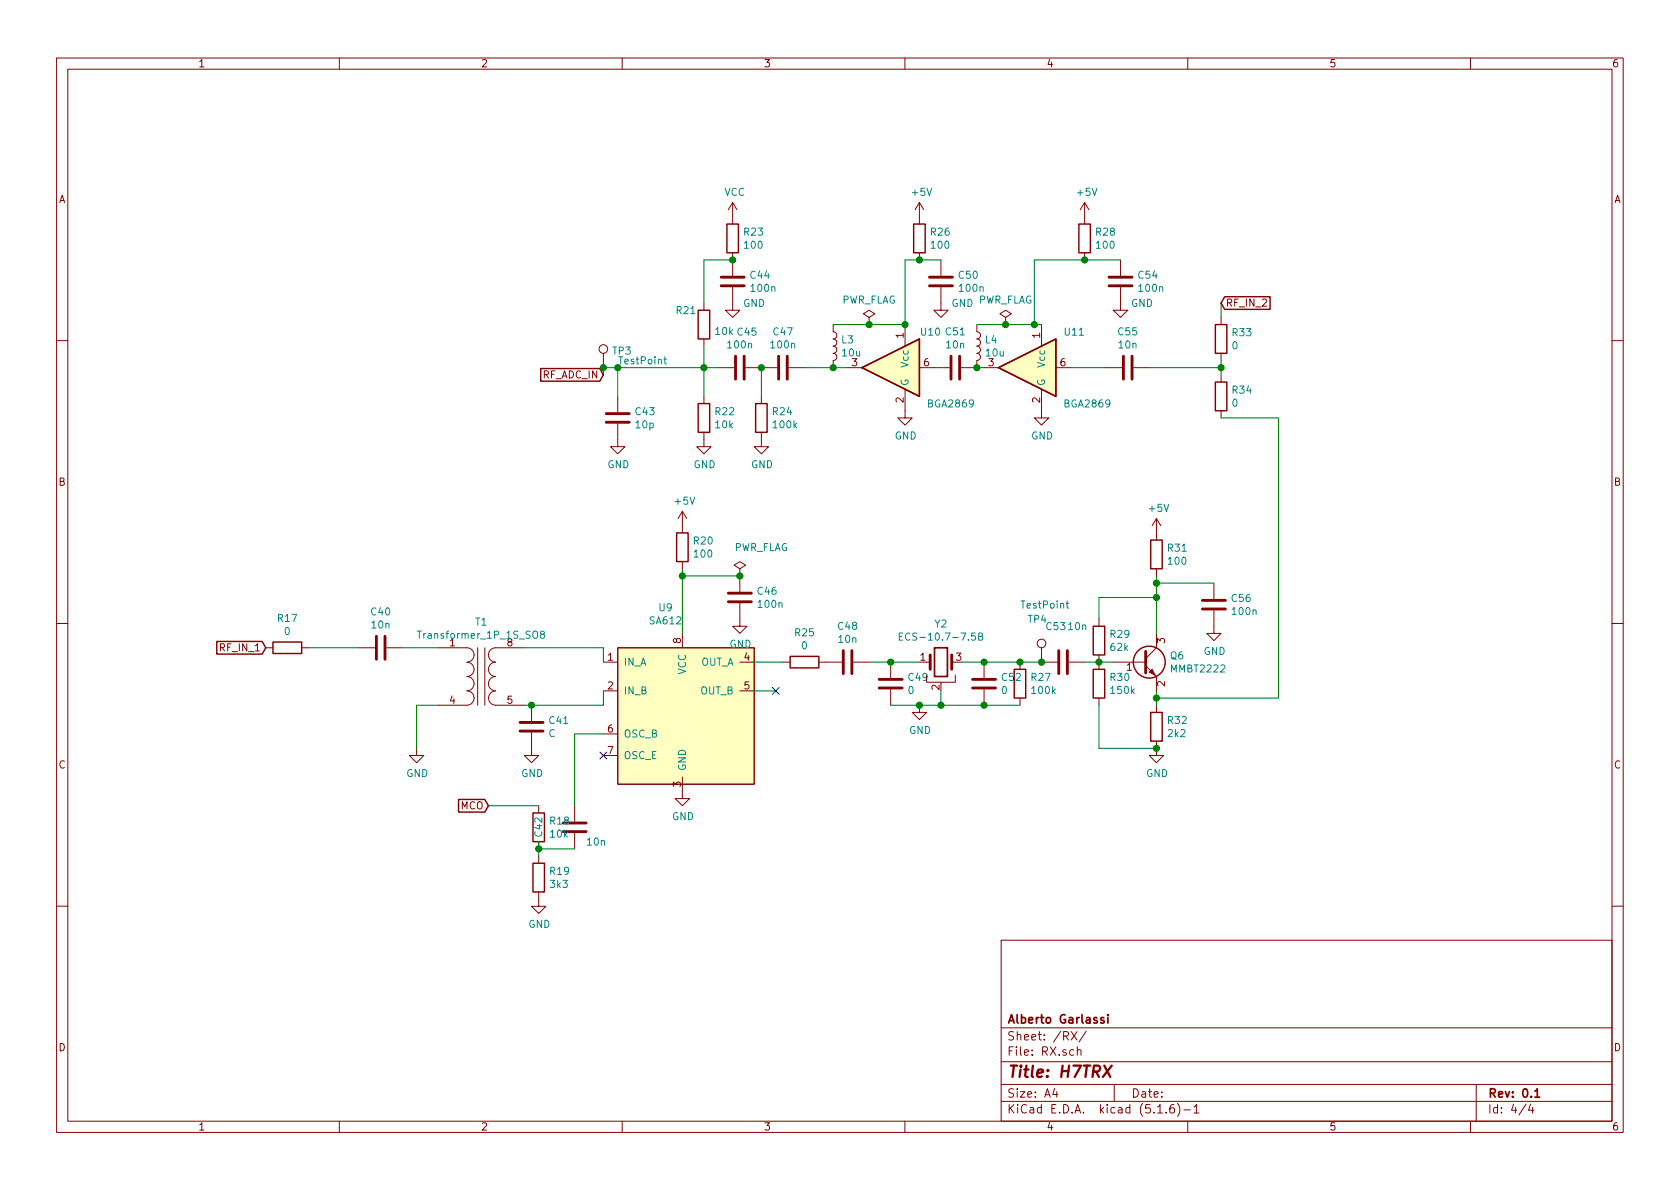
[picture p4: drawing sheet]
<svg xmlns="http://www.w3.org/2000/svg" width="297mm" height="210mm" viewBox="0 0 297 210" stroke-linecap="round" stroke-linejoin="round" font-family="sans-serif">
<g fill="none" stroke="#840000" stroke-width=".18">
<path d="M10 10.3h277v189.9h-277zM12 12.2h273v186.1h-273zM60 10.3v1.9M110 10.3v1.9M160 10.3v1.9M210 10.3v1.9M260 10.3v1.9M129.5 35.8v3.8M129.5 35.8l-.7 1.3M129.5 35.8l.8 1.3M162.6 35.8l-.8 1.3M162.6 35.8v3.8"/>
<path d="M162.6 35.8l.7 1.3M191.8 35.8l-.8 1.3M191.8 35.8v3.8M191.8 35.8l.7 1.3M124.5 53.6v1.3M124.5 59.9v1.3M129.5 50.8v4.1h1.3l-1.3 1.2-1.2-1.2h1.2M129.5 44.7v4.1M147.3 57.4v1.3a.63 .63 0 0 1 .7 .6 .63 .63 0 0 1-.7 .6 .63 .63 0 0 1 .7 .7 .63 .63 0 0 1-.7 .6 .63 .63 0 0 1 .7 .6 .63 .63 0 0 1-.7 .7 .63 .63 0 0 1 .7 .6 .63 .63 0 0 1-.7 .6v1.3M153.7 56.1l1-.6-1-.6-1 .6 1 .6v1.3M153.7 57.4h.1M160 57.4v3.8"/>
<path d="M162.6 44.7v1.3M166.4 50.8v4.1h1.2l-1.2 1.2-1.3-1.2h1.3M166.4 46v2.8M172.7 57.4v1.3a.63 .63 0 0 1 .7 .6 .63 .63 0 0 1-.7 .6 .63 .63 0 0 1 .7 .7 .63 .63 0 0 1-.7 .6 .63 .63 0 0 1 .7 .6 .63 .63 0 0 1-.7 .7 .63 .63 0 0 1 .7 .6 .63 .63 0 0 1-.7 .6v1.3h-2.8M177.8 56.1l1-.6-1-.6-1 .6 1 .6v1.3M177.8 57.4h.1M184.1 57.4v3.8M191.8 44.7v1.3M198.1 50.8v4.1h1.3l-1.3 1.2-1.3-1.2h1.3M198.1 46v2.8M215.9 56.1v1.3M10 60.2h2"/>
<path d="M106.7 62.5v2.5M109.2 74.9v4.1h1.3l-1.3 1.3-1.3-1.3h1.3M109.2 70.1v2.8M124.5 76.4v2.6h1.2l-1.2 1.3-1.3-1.3h1.3M124.5 70.1v1.3M127 65h2.8M131.8 65h5.6M134.6 76.4v2.6h1.3l-1.3 1.3-1.3-1.3h1.3M134.6 70.1v1.3M139.4 65h2.8M149.9 65h2.5M160 68.8v5.1h1.3l-1.3 1.3-1.3-1.3h1.3"/>
<path d="M162.6 65h5.3M174 65h2.5M184.1 68.8v5.1h1.3l-1.3 1.3-1.2-1.3h1.2M186.7 65h2.5M195.6 65h2.8M200.4 65h2.8M215.9 62.5v1.2M215.9 66.3v1.3M215.9 72.6v1.3M285 60.2h2M120.6 90.4v3.8M120.6 99.3v1.3"/>
<path d="M120.6 90.4l-.7 1.3M120.6 90.4l.8 1.3M204.5 91.7l-.8 1.3M204.5 91.7v3.8M204.5 91.7l.7 1.3M10 110.3h2M47 114.5h1.3M53.3 114.5h1.3M63.5 114.5h2.8M68.3 114.5h2.8M77.5 114.5h5a1.27 1.27 0 0 1 1.3 1.3 1.27 1.27 0 0 1-1.3 1.3 1.27 1.27 0 0 1 1.3 1.3 1.27 1.27 0 0 1-1.3 1.2 1.27 1.27 0 0 1 1.3 1.3 1.27 1.27 0 0 1-1.3 1.3 1.27 1.27 0 0 1 1.3 1.2 1.27 1.27 0 0 1-1.3 1.3h-5M84.5 114.5v10.2"/>
<path d="M85.7 114.5v10.2M92.7 114.5h-5.1a1.27 1.27 0 0 0-1.2 1.3 1.27 1.27 0 0 0 1.2 1.3 1.27 1.27 0 0 0-1.2 1.3 1.27 1.27 0 0 0 1.2 1.2 1.27 1.27 0 0 0-1.2 1.3 1.27 1.27 0 0 0 1.2 1.3 1.27 1.27 0 0 0-1.2 1.2 1.27 1.27 0 0 0 1.2 1.3h5.1M106.7 117.1h2.5M109.2 114.5h24.1v24.2h-24.1zM120.6 112v2.5M130.8 106.7v4h1.3l-1.3 1.3-1.3-1.3h1.3M130.8 100.6l1-.7-1-.6-1 .6 1 .7v1.2M130.8 101.8h.1M130.8 117.1h2.5M130.8 101.8v2.8M138.4 117.1h1.3M144.8 117.1h4"/>
<path d="M150.9 117.1h2.8M157.5 117.1v2.8M163.8 119.4v1.2h5.1v-1.2M163.8 117.1h.7M168.3 117.1h.6M174 117.1v2.8M180.3 117.1v1.3M184.1 114.5v2.6h2.8M189 117.1h2.8M194.3 109.5v1.2M194.3 115.8v2.6M196.8 117.1h5.8"/>
<path d="M202.6 117.7l1.9 1.9v2.6M204.5 100.6v1.2M204.5 112v2.5l-1.9 2M214.6 107.9v4.1h1.3l-1.3 1.3-1.2-1.3h1.2M214.6 103.1v2.8M285 110.3h2M73.7 132.3v1.3h1.2l-1.2 1.3-1.3-1.3h1.3M94 129.5v4.1h1.2l-1.2 1.3-1.3-1.3h1.3M94 124.7v2.8M101.6 132.3h.1M106.7 122.2h2.5M106.7 129.8h2.5"/>
<path d="M106.7 133.6h2.5M120.6 137.4v3.8h1.3l-1.3 1.3-1.2-1.3h1.2M130.8 122.2h2.5M157.5 121.9v2.8M162.6 124.7v1.3h1.2l-1.2 1.2-1.3-1.2h1.3M174 121.9v2.8M180.3 123.4v1.3M194.3 123.4v1.3M204.5 131.1v2.5h1.2l-1.2 1.3-1.3-1.3h1.3M204.5 124.7v1.3M95.2 157.7v2.6h1.3l-1.3 1.2-1.2-1.2h1.2M95.2 142.5v1.3"/>
<path d="M95.2 148.8v1.3M95.2 151.4v1.2M101.6 142.5v2.8M101.6 147.3v2.8M10 160.2h2M177 166.3h108v32h-108zM285 160.2h2M60 198.3v1.9M110 198.3v1.9M160 198.3v1.9M177 194.8h108M177 191.8h108"/>
<path d="M177 187.8h108M177 181.8h108M186.5 192.5l-.4 1h1M186.8 193v1M189.4 182.4l1 1.5M190.4 182.4l-1 1.5M190.5 185.7h.1a.37 .37 0 0 1 .5 .1v.8M190.5 185.1v1.5M192 182.3l-1.2 2M197 191.8v3M204.7 196.8h.8M206.2 196.7v.1"/>
<path d="M207.5 195.3a.59 .59 0 0 0-.7 .7v.5l.2 .2 .4 .1 .2-.1 .1-.5-.2-.2-.4-.1-.3 .3M208.2 195.1a1.71 1.71 0 0 1 0 2.3M209.3 196.3h1.2M210 198.3v1.9M211.1 195.8l.4-.5v1.5M211.1 196.8h.9M260 198.3v1.9M261 191.8v6.5M269.8 195.2l-1.2 2M270.6 195.2l-.3 1.1h.9M271 195.8v1"/>
<circle cx="106.7" cy="61.7" r=".76"/>
<circle cx="184.1" cy="113.8" r=".76"/>
</g>
<path d="M165.2 114.5h2.3v5.1h-2.3zM195.9 179.4v.2M195.9 179.9v1M195.2 180a.37 .37 0 0 0-.6 .1l.1 .3 .5 .1v.1l-.2 .3-.4-.1M271.4 193l.4-.5v1.5M271.4 194h.8" fill="none" stroke="#840000" stroke-width=".3"/>
<path d="M195.2 188.4l1.1 2M196.6 188.4l-1.6 2" fill="none" stroke="#840000" stroke-width=".41"/>
<g fill="none" stroke="#840000" stroke-width=".25">
<path d="M128.5 39.6h2.1v5.1h-2.1zM161.5 39.6h2.1v5.1h-2.1zM190.8 39.6h2v5.1h-2zM123.4 54.9h2.1v5h-2.1zM214.9 57.4h2v5.1h-2zM216.5 52.5h8.1v2.2h-8.1l-.6-1.1zM95.6 65.2h10.4l.7 1.1-.7 1.1h-10.4zM123.4 71.4h2.1v5h-2.1zM133.6 71.4h2v5h-2zM152.4 65l10.2-5.1v10.2zM176.5 65l10.2-5.1v10.2zM214.9 67.6h2v5h-2z"/>
<path d="M119.6 94.2h2.1v5.1h-2.1zM203.5 95.5h2v5.1h-2zM38.3 113.4h8.1l.6 1.1-.6 1.2h-8.1zM48.3 113.5h5v2.1h-5zM139.7 116.1h5.1v2h-5.1zM179.3 118.4h2.1v5h-2.1zM193.3 110.7h2v5.1h-2zM193.3 118.4h2v5h-2zM203.5 126h2v5.1h-2zM81.1 141.4h4.6l.7 1.1-.7 1.1h-4.6zM94.2 143.8h2.1v5h-2.1zM94.2 152.6h2.1v5.1h-2.1z"/>
<circle cx="203.2" cy="117.1" r="2.82"/>
</g>
<g fill="none" stroke="#840000" stroke-width=".51">
<path d="M127.5 50.5h4.1M127.5 49h4.1M164.3 50.5h4.1M164.3 49h4.1M196.1 50.5h4.1M196.1 49h4.1M107.2 74.7h4.1M107.2 73.1h4.1M130 63v4.1M131.6 63v4.1M137.7 63v4.1M139.2 63v4.1"/>
<path d="M168.1 63v4.1M169.7 63v4.1M198.6 63v4.1M200.2 63v4.1M66.5 112.5v4.1M68.1 112.5v4.1M128.8 106.4h4M128.8 104.9h4M149.1 115.1v4M150.6 115.1v4M164.5 115.8v2.6M168.3 115.8v2.6"/>
<path d="M187.2 115.1v4M188.7 115.1v4M202.6 115.2v3.8M212.6 107.7h4.1M212.6 106.2h4.1M91.9 129.3h4.1M91.9 127.8h4.1M155.4 121.7h4.1M155.4 120.1h4.1M172 121.7h4M172 120.1h4M99.6 147.1h4"/>
<path d="M99.6 145.5h4"/>
</g>
<g fill="#ffffc2" stroke="#ffffc2" stroke-width=".18">
<path d="M109.2 114.5h24.1v24.2h-24.1z"/>
<path d="M152.4 65l10.2-5.1v10.2z"/>
<path d="M176.5 65l10.2-5.1v10.2z"/>
</g>
<path d="M117.4 63.5h.5M117.6 63.1v1.1l.3 .2M73.8 111.6h.7M95.8 112.2l-.3-.3 .2-.2 .3-.1 .2 .1v.3l-.5 .2-.2 .2v.2l.3 .3 .3-.1 .2-.2-.1-.3-.2-.1M159 112.5h.4M159.6 111.9h-.6v1.3h.6M173.1 112.5h.5l.1-.2-.1-.2-.5-.2v1.3h.4l.2-.1 .1-.3-.3-.3M188.5 106.7h.5M188.7 106.3v1.1l.3 .1" fill="none" stroke="#008484" stroke-width=".18"/>
<path d="M203.2 118.9l.5-.5 .5 1z" fill="#840000" stroke="#840000" stroke-width=".18"/>
<g fill="none" stroke="#008400" stroke-width=".18">
<path d="M129.5 46h-5v7.6M166.4 46h-6.4v11.4h-12.7M172.7 57.4h11.4M198.1 46h-15.2v11.4M215.9 53.6v2.5M109.2 65v5.1M124.5 61.2v8.9M127 65h-20.3v1.3M134.6 65v5.1M142.2 65h7.7M172.7 65h1.3M189.2 65h6.4"/>
<path d="M203.2 65h12.7M215.9 63.7v2.6M215.9 73.9h10.2v49.5h-21.6M54.6 114.5h8.9M71.1 114.5h6.4M92.7 114.5h14v2.6M120.6 100.6v11.4M120.6 101.8h10.2M133.3 117.1h5.1M153.7 117.1h8.9M170.2 117.1h13.9M191.8 117.1h5"/>
<path d="M204.5 101.8v10.2M204.5 105.7h-10.2v3.8M204.5 103.1h10.1M77.5 124.7h-3.8v7.6M106.7 129.8h-5.1v12.7M106.7 122.2v2.5h-14M133.3 122.2h3.9M157.5 124.7h22.8M166.4 122.2v2.5M194.3 124.7v7.6h10.2M204.5 122.2v2.5M86.4 142.5h8.8"/>
<path d="M95.2 148.8v2.6M95.2 150.1h6.4"/>
</g>
<g fill="#008400" stroke="#008400" stroke-width=".25">
<circle cx="215.9" cy="65" r=".51"/>
<circle cx="153.7" cy="57.4" r=".51"/>
<circle cx="124.5" cy="65" r=".51"/>
<circle cx="134.6" cy="65" r=".51"/>
<circle cx="174" cy="117.1" r=".51"/>
<circle cx="191.8" cy="46" r=".51"/>
<circle cx="182.9" cy="57.4" r=".51"/>
<circle cx="177.8" cy="57.4" r=".51"/>
<circle cx="130.8" cy="101.8" r=".51"/>
<circle cx="157.5" cy="117.1" r=".51"/>
<circle cx="204.5" cy="123.4" r=".51"/>
<circle cx="120.7" cy="101.8" r=".51"/>
<circle cx="204.5" cy="132.3" r=".51"/>
<circle cx="204.5" cy="105.7" r=".51"/>
<circle cx="204.5" cy="103.1" r=".51"/>
<circle cx="194.3" cy="117.1" r=".51"/>
<circle cx="180.3" cy="117.1" r=".51"/>
<circle cx="94" cy="124.7" r=".51"/>
<circle cx="174" cy="124.7" r=".51"/>
<circle cx="166.4" cy="124.7" r=".51"/>
<circle cx="162.6" cy="124.7" r=".51"/>
<circle cx="162.6" cy="46" r=".51"/>
<circle cx="95.3" cy="150.1" r=".51"/>
<circle cx="106.7" cy="65" r=".51"/>
<circle cx="109.2" cy="65" r=".51"/>
<circle cx="184.2" cy="117.1" r=".51"/>
<circle cx="160" cy="57.4" r=".51"/>
<circle cx="147.3" cy="65" r=".51"/>
<circle cx="129.5" cy="46" r=".51"/>
<circle cx="172.7" cy="65" r=".51"/>
</g>
<path d="M106.1 133l1.2 1.2M107.3 133l-1.2 1.2M136.6 121.6l1.2 1.2M137.8 121.6l-1.2 1.2" fill="none" stroke="#000084" stroke-width=".18"/>
<text font-size="2.8" fill="#840000" x="178" y="190.5">Title: H7TRX</text>
<g font-size="2.1" fill="#840000">
<text x="178" y="184">Sheet: /RX/</text>
<text x="178" y="181">Alberto Garlassi</text>
<text x="178" y="186.7">File: RX.sch</text>
<text x="178" y="196.9">KiCad E.D.A. kicad (5.1.6)-1</text>
<text x="178" y="194.1">Size: A4</text>
<text x="200" y="194.1">Date:</text>
<text x="263" y="194.1">Rev: 0.1</text>
<text x="263" y="196.9">Id: 4/4</text>
</g>
<g font-size="1.8" fill="#840000">
<text x="35" y="11.9">1</text>
<text x="85" y="11.9">2</text>
<text x="135" y="11.9">3</text>
<text x="185" y="11.9">4</text>
<text x="235" y="11.9">5</text>
<text x="285" y="11.9">6</text>
<text x="10.4" y="35.9">A</text>
<text x="285.4" y="35.9">A</text>
<text x="159.8" y="59.8" transform="rotate(-90 159.8 59.8)">1</text>
<text x="183.9" y="59.8" transform="rotate(-90 183.9 59.8)">1</text>
<text x="216.7" y="54.2">RF_IN_2</text>
<text x="150.6" y="64.8">3</text>
<text x="163.3" y="64.8">6</text>
<text x="174.8" y="64.8">3</text>
<text x="187.5" y="64.8">6</text>
<text x="96" y="66.9">RF_ADC_IN</text>
<text x="159.8" y="71.2" transform="rotate(-90 159.8 71.2)">2</text>
<text x="183.9" y="71.2" transform="rotate(-90 183.9 71.2)">2</text>
<text x="10.4" y="85.9">B</text>
<text x="285.4" y="85.9">B</text>
<text x="120.4" y="113.8" transform="rotate(-90 120.4 113.8)">8</text>
<text x="206" y="113.8" transform="rotate(-90 206 113.8)">3</text>
<text x="39.1" y="115.2">RF_IN_1</text>
<text x="79.5" y="114.3">1</text>
<text x="107.5" y="116.8">1</text>
<text x="131.6" y="116.8">4</text>
<text x="162.7" y="116.8">1</text>
<text x="169.1" y="116.8">3</text>
<text x="199.2" y="118.6">1</text>
<text x="79.5" y="124.5">4</text>
<text x="89.7" y="124.5">5</text>
<text x="107.5" y="121.9">2</text>
<text x="131.6" y="121.9">5</text>
<text x="166.1" y="122" transform="rotate(-90 166.1 122)">2</text>
<text x="206" y="121.4" transform="rotate(-90 206 121.4)">2</text>
<text x="107.5" y="129.5">6</text>
<text x="10.4" y="135.9">C</text>
<text x="107.5" y="133.3">7</text>
<text x="285.4" y="135.9">C</text>
<text x="81.5" y="143.1">MCO</text>
<text x="120.4" y="139.2" transform="rotate(-90 120.4 139.2)">3</text>
<text x="10.4" y="185.9">D</text>
<text x="285.4" y="185.9">D</text>
<text x="35" y="199.9">1</text>
<text x="85" y="199.9">2</text>
<text x="135" y="199.9">3</text>
<text x="185" y="199.9">4</text>
<text x="235" y="199.9">5</text>
<text x="285" y="199.9">6</text>
</g>
<g font-size="1.8" fill="#008484">
<text x="128.1" y="34.6">VCC</text>
<text x="161.3" y="34.6">+5V</text>
<text x="190.6" y="34.6">+5V</text>
<text x="131.6" y="41.7">R23</text>
<text x="164.6" y="41.7">R26</text>
<text x="193.8" y="41.7">R28</text>
<text x="131.7" y="44">100</text>
<text x="164.7" y="44">100</text>
<text x="194" y="44">100</text>
<text x="132.7" y="49.3">C44</text>
<text x="132.9" y="51.6">100n</text>
<text x="148.7" y="53.7">PWR_FLAG</text>
<text x="169.6" y="49.3">C50</text>
<text x="169.7" y="51.6">100n</text>
<text x="172.8" y="53.7">PWR_FLAG</text>
<text x="201.3" y="49.3">C54</text>
<text x="201.5" y="51.6">100n</text>
<text x="119.7" y="55.5">R21</text>
<text x="126.6" y="59.2">10k C45</text>
<text x="131.4" y="54.3">GND</text>
<text x="136.8" y="59.3">C47</text>
<text x="162.9" y="59.4">U10 C51</text>
<text x="168.2" y="54.3">GND</text>
<text x="188.3" y="59.4">U11</text>
<text x="197.8" y="59.3">C55</text>
<text x="200" y="54.3">GND</text>
<text x="218" y="59.5">R33</text>
<text x="108.3" y="62.7">TP3</text>
<text x="109.6" y="64.4">TestPoint</text>
<text x="128.8" y="61.6">100n</text>
<text x="136.4" y="61.6">100n</text>
<text x="148.8" y="60.7">L3</text>
<text x="149" y="63">10u</text>
<text x="160.7" y="64.9" transform="rotate(-90 160.7 64.9)">Vcc</text>
<text x="167.4" y="61.6">10n</text>
<text x="174.2" y="60.7">L4</text>
<text x="174.4" y="63">10u</text>
<text x="184.8" y="64.9" transform="rotate(-90 184.8 64.9)">Vcc</text>
<text x="197.9" y="61.6">10n</text>
<text x="217.9" y="61.8">0</text>
<text x="160.7" y="68.3" transform="rotate(-90 160.7 68.3)">G</text>
<text x="184.8" y="68.3" transform="rotate(-90 184.8 68.3)">G</text>
<text x="217.9" y="71.9">0</text>
<text x="218" y="69.6">R34</text>
<text x="112.4" y="73.4">C43</text>
<text x="112.5" y="75.7">10p</text>
<text x="126.5" y="73.4">R22</text>
<text x="126.6" y="75.7">10k</text>
<text x="136.7" y="73.4">R24</text>
<text x="136.8" y="75.7">100k</text>
<text x="158.2" y="77.7">GND</text>
<text x="164.2" y="72.1">BGA2869</text>
<text x="182.3" y="77.7">GND</text>
<text x="188.3" y="72.1">BGA2869</text>
<text x="107.4" y="82.8">GND</text>
<text x="122.6" y="82.8">GND</text>
<text x="132.8" y="82.8">GND</text>
<text x="119.4" y="89.2">+5V</text>
<text x="203.3" y="90.5">+5V</text>
<text x="122.7" y="96.3">R20</text>
<text x="122.8" y="98.6">100</text>
<text x="129.7" y="97.5">PWR_FLAG</text>
<text x="206.5" y="97.6">R31</text>
<text x="206.7" y="99.9">100</text>
<text x="134" y="105.2">C46</text>
<text x="134.2" y="107.5">100n</text>
<text x="180.7" y="107.6">TestPoint</text>
<text x="217.8" y="106.4">C56</text>
<text x="49.2" y="110">R17</text>
<text x="50.3" y="112.3">0</text>
<text x="65.7" y="108.8">C40</text>
<text x="65.8" y="111.1">10n</text>
<text x="74.5" y="112.9">Transformer_1P_1S_SO8</text>
<text x="84.1" y="110.6">T1</text>
<text x="115" y="110.4">SA612</text>
<text x="116.6" y="108.1">U9</text>
<text x="140.6" y="112.5">R25</text>
<text x="148.2" y="111.4">C48</text>
<text x="148.3" y="113.7">10n</text>
<text x="160.4" y="113.3">ECS-10.7-7.5B</text>
<text x="165.3" y="111">Y2</text>
<text x="181.8" y="110.2">TP4</text>
<text x="185.1" y="111.4">C53</text>
<text x="189" y="111.4">10n</text>
<text x="196.4" y="112.8">R29</text>
<text x="218" y="108.8">100n</text>
<text x="89.7" y="114.3">8</text>
<text x="110.2" y="117.7">IN_A</text>
<text x="121.3" y="119.3" transform="rotate(-90 121.3 119.3)">VCC</text>
<text x="123.8" y="117.7">OUT_A</text>
<text x="129" y="114.5">GND</text>
<text x="141.8" y="114.8">0</text>
<text x="196.4" y="115.1">62k</text>
<text x="207" y="116.6">Q6</text>
<text x="207.2" y="118.9">MMBT2222</text>
<text x="212.8" y="115.8">GND</text>
<text x="110.2" y="122.8">IN_B</text>
<text x="123.8" y="122.8">OUT_B</text>
<text x="160.6" y="122.7">0</text>
<text x="160.7" y="120.4">C49</text>
<text x="177.1" y="122.7">0</text>
<text x="177.2" y="120.4">C52</text>
<text x="182.4" y="120.4">R27</text>
<text x="182.5" y="122.7">100k</text>
<text x="196.4" y="120.4">R30</text>
<text x="196.5" y="122.7">150k</text>
<text x="97" y="130.3">C</text>
<text x="97.2" y="128">C41</text>
<text x="110.2" y="130.4">OSC_B</text>
<text x="160.7" y="129.8">GND</text>
<text x="206.5" y="128">R32</text>
<text x="206.6" y="130.3">2k2</text>
<text x="71.8" y="137.4">GND</text>
<text x="92.2" y="137.4">GND</text>
<text x="110.2" y="134.2">OSC_E</text>
<text x="121.3" y="136.4" transform="rotate(-90 121.3 136.4)">GND</text>
<text x="202.6" y="137.4">GND</text>
<text x="95.9" y="147.9" transform="rotate(-90 95.9 147.9)">C42</text>
<text x="97.3" y="145.8">R18</text>
<text x="97.4" y="148.1">10k</text>
<text x="103.9" y="149.5">10n</text>
<text x="118.8" y="145">GND</text>
<text x="97.3" y="154.7">R19</text>
<text x="97.4" y="157">3k3</text>
<text x="93.4" y="164.1">GND</text>
</g>
</svg>
